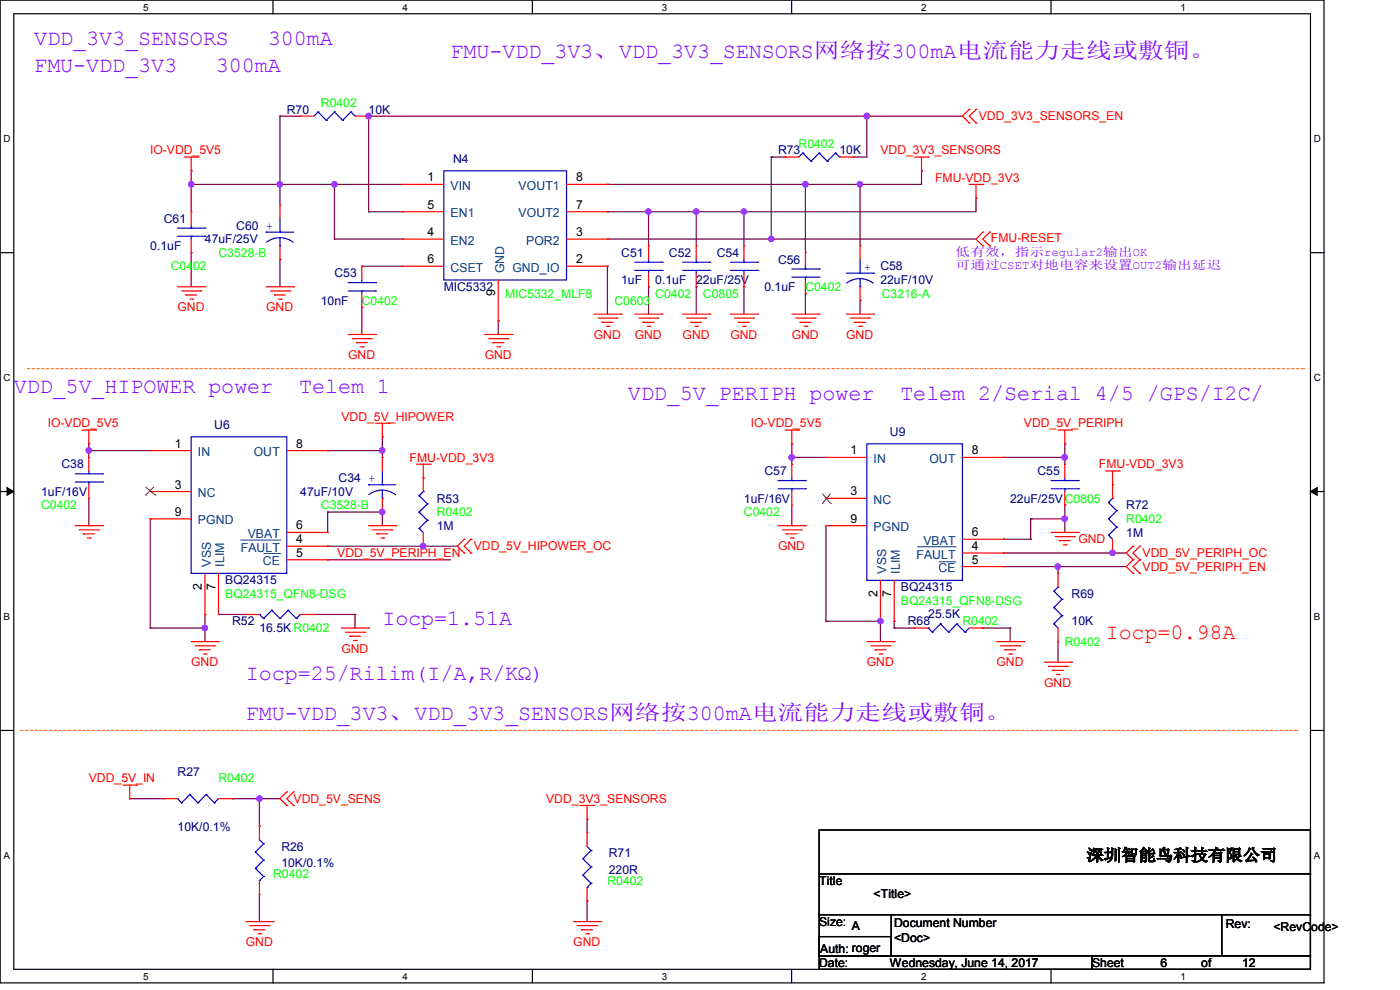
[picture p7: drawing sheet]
<svg xmlns="http://www.w3.org/2000/svg" width="297mm" height="210mm" viewBox="0 0 297 210" stroke-linecap="round" stroke-linejoin="round" font-family="sans-serif">
<path d="M0 0h280.9v208.5h-280.9zM2.9 2.9h275.1v202.7h-275.1z" fill="none" stroke="#000" stroke-width=".25"/>
<g fill="#fff">
<path d="M30.4 .3h1.1v2.4h-1.1z"/>
<path d="M30.4 205.9h1.1v2.3h-1.1z"/>
</g>
<path d="M57.9 0v2.9M57.9 205.6v2.9" fill="none" stroke="#000" stroke-width=".25"/>
<g fill="#fff">
<path d="M85.4 .3h1.1v2.4h-1.1z"/>
<path d="M85.4 205.9h1.1v2.3h-1.1z"/>
</g>
<path d="M112.9 0v2.9M112.9 205.6v2.9" fill="none" stroke="#000" stroke-width=".25"/>
<g fill="#fff">
<path d="M140.4 .3h1.2v2.4h-1.2z"/>
<path d="M140.4 205.9h1.2v2.3h-1.2z"/>
</g>
<path d="M167.9 0v2.9M167.9 205.6v2.9" fill="none" stroke="#000" stroke-width=".25"/>
<g fill="#fff">
<path d="M195.4 .3h1.2v2.4h-1.2z"/>
<path d="M195.4 205.9h1.2v2.3h-1.2z"/>
</g>
<path d="M223 0v2.9M223 205.6v2.9" fill="none" stroke="#000" stroke-width=".25"/>
<g fill="#fff">
<path d="M250.4 .3h1.2v2.4h-1.2z"/>
<path d="M250.4 205.9h1.2v2.3h-1.2z"/>
<path d="M.8 28.2h1.4v2.4h-1.4z"/>
<path d="M278.7 28.2h1.5v2.4h-1.5z"/>
<path d="M.8 78.9h1.4v2.3h-1.4z"/>
<path d="M278.7 78.9h1.5v2.3h-1.5z"/>
</g>
<path d="M0 53.6h2.9M278 53.6h2.9" fill="none" stroke="#000" stroke-width=".25"/>
<g fill="#fff">
<path d="M.8 129.6h1.3v2.3h-1.3z"/>
<path d="M278.7 129.6h1.4v2.3h-1.4z"/>
</g>
<path d="M0 104.3h2.9M278 104.3h2.9" fill="none" stroke="#000" stroke-width=".25"/>
<path d="M1.5 103.4l1.4 .9-1.4 .8zM278 104.3l1.4-.9v1.7z" fill="#000" stroke="#000" stroke-width=".21"/>
<g fill="#fff">
<path d="M.8 180.3h1.3v2.3h-1.3z"/>
<path d="M278.7 180.3h1.4v2.3h-1.4z"/>
</g>
<path d="M0 154.9h2.9M278 154.9h2.9M173.8 176.1h104.2v9.2h-104.2zM173.8 185.3h104.2v8.7h-104.2zM173.8 194h15.3v8.7h-15.3zM173.8 198.7h15.3v4h-15.3zM189.1 194h70.1v8.7h-70.1zM259.2 194h18.8v8.7h-18.8zM173.8 202.7h57.9v2.9h-57.9zM231.7 202.7h46.3v2.9h-46.3z" fill="none" stroke="#000" stroke-width=".25"/>
<path d="M5.8 78.2h270.8M276.6 78.2h.1M4.4 154.9h270.7M275.1 154.9h.1" fill="none" stroke="#ff8000" stroke-width=".25" stroke-dasharray=".5 .5"/>
<g fill="none" stroke="#800040" stroke-width=".25">
<path d="M40.6 39.1h.1M40.6 36.2h.1M40.6 39.1h44.8M40.6 36.2v8.7M59.4 24.6h.1M59.4 39.1h.1M59.4 24.6v18.9M59.4 24.6h4.3M71 39.1h.1M71 39.1v11.6M78.2 24.6h.1M78.2 24.6v20.3"/>
<path d="M78.2 24.6h126M128.9 39.1h.1M163.6 33.3h.1M163.6 33.3h2.9M163.6 33.3v17.4M170.9 39.1h.1M170.9 39.1v14.5M181 33.3h.1M182.5 39.1h.1M182.5 39.1v13.1M183.9 24.6h.1M183.9 24.6v8.7h-2.9"/>
<path d="M195.5 36.2h.1M195.5 36.2v2.9h-66.6M40.6 53.6h.1M40.6 53.6v7.2M59.4 55h.1M59.4 55v5.8M71 50.7h.1M71 50.7h14.4M76.8 56.5h.1M76.8 56.5h8.6M78.2 44.9h.1M78.2 44.9h7.2"/>
<path d="M128.9 56.5h.1M128.9 44.9h.1M128.9 50.7h.1M128.9 56.5v10.1M128.9 50.7h78.2M137.6 44.9h.1M137.6 44.9v7.3M147.7 44.9h.1M147.7 44.9v7.3M157.8 44.9h.1M157.8 44.9v7.3M163.6 50.7h.1"/>
<path d="M207.1 42h.1M207.1 42v2.9h-78.2M76.8 65.2h.1M76.8 65.2v5.8M105.7 68.1h.1M105.7 68.1v2.9M137.6 60.8h.1M137.6 60.8v5.8M147.7 60.8h.1M147.7 60.8v5.8M157.8 60.8h.1M157.8 60.8v5.8"/>
<path d="M170.9 62.3h.1M170.9 62.3v4.3M182.5 63.7h.1M182.5 63.7v2.9M18.8 94.1h.1M18.8 95.6h.1M18.8 95.6h13.1M18.8 94.1v2.9M69.5 95.6h.1M69.5 95.6h11.6M81.1 92.7h.1M81.1 95.6h.1"/>
<path d="M81.1 92.7v4.3M168 94.1h.1M168 97h.1M168 97h7.2M168 94.1v4.4M175.2 97h.1M212.9 97h.1M212.9 97h13M225.9 97h.1M225.9 94.1h.1M225.9 94.1v4.4M18.8 111.5h.1"/>
<path d="M18.8 105.7v5.8M31.9 110.1h.1M31.9 110.1v23.1M69.5 118.7h.1M69.5 108.6h.1M69.5 115.9h.1M69.5 118.7h26.1M69.5 115.9h27.5M69.5 108.6v4.3M69.5 108.6h11.6M81.1 108.6h.1M81.1 108.6v2.9"/>
<path d="M89.8 115.9h.1M168 111.5h.1M168 107.1v4.4M175.2 111.5h.1M175.2 111.5v20.3M212.9 117.3h.1M212.9 114.4h.1M212.9 117.3h26M212.9 114.4h5.8M218.7 114.4h.1M218.7 110.1h.1M218.7 110.1v4.3"/>
<path d="M218.7 110.1h7.2M225.9 110.1h.1M225.9 107.1h.1M225.9 107.1v5.8M236 117.3h.1M31.9 133.2h.1M31.9 133.2h11.6M43.5 130.3h.1M43.5 133.2h.1M43.5 130.3v5.8M46.4 130.3h5.8M52.2 130.3h.1"/>
<path d="M66.6 130.3h8.7M75.3 130.3h.1M75.3 133.2h.1M75.3 130.3v2.9M175.2 131.8h.1M175.2 131.8h11.6M186.8 131.8h.1M186.8 131.8v4.3M189.7 131.8h.1M189.7 133.2h.1M189.7 133.2h4.3M189.7 131.8v1.4"/>
<path d="M208.5 133.2h.1M208.5 133.2h5.8M212.9 120.2h.1M212.9 120.2h26M214.3 133.2h.1M214.3 133.2v2.9M224.5 120.2h.1M224.5 120.2v1.4M224.5 136.1v4.4M224.5 140.5h.1M27.5 169.4h.1M27.5 169.4h7.3"/>
<path d="M49.2 169.4h.1M49.2 169.4h10.2M55 175.2h.1M55 169.4h.1M55 169.4v5.8M124.5 173.8h.1M124.5 173.8v2.9M55 195.5h.1M55 189.7v5.8M124.5 191.1h.1M124.5 191.1v4.4"/>
</g>
<g fill="#f0f" stroke="#f0f" stroke-width=".25">
<circle cx="78.2" cy="24.6" r=".56"/>
<circle cx="40.5" cy="39.1" r=".56"/>
<circle cx="182.4" cy="39.1" r=".56"/>
<circle cx="137.5" cy="44.9" r=".55"/>
<circle cx="157.8" cy="44.9" r=".55"/>
<circle cx="170.8" cy="39.1" r=".56"/>
<circle cx="163.6" cy="50.7" r=".55"/>
<circle cx="81.1" cy="95.5" r=".55"/>
<circle cx="70.9" cy="39.1" r=".56"/>
<circle cx="59.3" cy="39.1" r=".56"/>
<circle cx="224.4" cy="120.2" r=".55"/>
<circle cx="89.8" cy="115.8" r=".56"/>
<circle cx="236" cy="117.3" r=".55"/>
<circle cx="147.7" cy="44.9" r=".56"/>
<circle cx="55" cy="169.4" r=".56"/>
<circle cx="225.8" cy="110" r=".55"/>
<circle cx="225.8" cy="97" r=".56"/>
<circle cx="167.9" cy="97" r=".56"/>
<circle cx="183.9" cy="24.6" r=".57"/>
<circle cx="81.1" cy="108.6" r=".55"/>
<circle cx="43.4" cy="133.2" r=".56"/>
<circle cx="186.8" cy="131.7" r=".55"/>
<circle cx="18.8" cy="95.5" r=".55"/>
</g>
<g fill="none" stroke="#f00" stroke-width=".25">
<path d="M39.1 33.3h2.9M40.6 36.2h.1M40.6 33.3v2.9M42 33.3h.1M63.7 24.6h.1M63.7 24.6h2.9M75.3 24.6h2.9M78.2 24.6h.1M85.4 39.1h.1M85.4 39.1h8.7M120.2 39.1h8.7M128.9 39.1h.1"/>
<path d="M166.5 33.3h.1M166.5 33.3h2.9M178.1 33.3h2.9M181 33.3h.1M194 33.3h2.9M195.5 36.2h.1M195.5 33.3v2.9M196.9 33.3h.1M205.6 23.2h.1M205.6 26.1h.1M205.6 39.1h2.9M205.6 23.2l-1.4 1.4 1.4 1.5"/>
<path d="M207.1 26.1h.1M207.1 23.2h.1M207.1 39.1v2.9M207.1 23.2l-1.5 1.4 1.5 1.5M208.5 39.1h.1M40.6 44.9h.1M40.6 53.6h.1M40.6 44.9v2.9M40.6 50.7v2.9M59.4 43.5h.1M59.4 55h.1M59.4 43.5v2.9"/>
<path d="M59.4 52.2v2.8M76.8 56.5h.1M76.8 56.5v2.9M85.4 44.9h.1M85.4 50.7h.1M85.4 56.5h.1M85.4 44.9h8.7M85.4 50.7h8.7M85.4 56.5h8.7M105.7 59.4v8.7M120.2 44.9h8.7M120.2 50.7h8.7"/>
<path d="M120.2 56.5h8.7M128.9 44.9h.1M128.9 50.7h.1M128.9 56.5h.1M137.6 52.2h.1M137.6 52.2v2.8M137.6 58v2.8M147.7 52.2h.1M147.7 52.2v2.8M147.7 58v2.8M157.8 52.2h.1M157.8 52.2v2.8"/>
<path d="M157.8 58v2.8M170.9 53.6h.1M170.9 53.6v2.9M170.9 59.4v2.9M182.5 52.2h.1M182.5 52.2v2.8M207.1 42h.1M208.5 52.2h.1M208.5 49.2h.1M208.5 49.2l-1.4 1.5 1.4 1.5M210 49.2h.1M210 52.2h.1"/>
<path d="M210 49.2l-1.5 1.5 1.5 1.5M37.7 60.8h5.8M38.5 61.7h4.1M39.4 62.6h.1M39.4 62.6h2.3M40.3 63.5h.6M40.9 63.5h.1M42.6 61.7h.1M43.5 60.8h.1M56.5 60.8h5.8M57.4 61.7h4M58.2 62.6h.1"/>
<path d="M58.2 62.6h2.3M59.1 63.5h.6M59.7 63.5h.1M61.4 61.7h.1M62.3 60.8h.1M73.9 71h5.8M74.7 71.8h4.1M75.6 72.7h.1M75.6 72.7h2.3M76.5 73.6h.5M76.8 65.2h.1M76.8 62.3v2.9"/>
<path d="M77 73.6h.1M78.8 71.8h.1M79.7 71h.1M102.8 71h5.8M103.7 71.8h4M104.6 72.7h.1M104.6 72.7h2.3M105.4 73.6h.6M105.7 68.1h.1M106 73.6h.1M107.7 71.8h.1M108.6 71h.1"/>
<path d="M126 66.6h5.8M126.9 67.5h4M127.7 68.4h.1M127.7 68.4h2.3M128.6 69.2h.6M129.2 69.2h.1M130.9 67.5h.1M131.8 66.6h.1M134.7 66.6h5.8M135.6 67.5h4M136.4 68.4h.1M136.4 68.4h2.3"/>
<path d="M137.3 69.2h.5M137.6 60.8h.1M137.8 69.2h.1M139.6 67.5h.1M140.5 66.6h.1M144.8 66.6h5.8M145.7 67.5h4M146.6 68.4h.1M146.6 68.4h2.2M147.4 69.2h.6M147.7 60.8h.1M148 69.2h.1"/>
<path d="M149.7 67.5h.1M150.6 66.6h.1M154.9 66.6h5.8M155.8 67.5h4.1M156.7 68.4h.1M156.7 68.4h2.3M157.6 69.2h.5M157.8 60.8h.1M158.1 69.2h.1M159.9 67.5h.1M160.7 66.6h.1M168 66.6h5.8"/>
<path d="M168.8 67.5h4.1M169.7 68.4h.1M169.7 68.4h2.3M170.6 69.2h.6M170.9 62.3h.1M171.2 69.2h.1M172.9 67.5h.1M173.8 66.6h.1M179.5 66.6h5.8M180.4 67.5h4.1M181.3 68.4h.1M181.3 68.4h2.3"/>
<path d="M182.2 69.2h.6M182.5 63.7h.1M182.5 60.8v2.9M182.8 69.2h.1M184.5 67.5h.1M185.3 66.6h.1M17.4 91.2h2.9M18.8 94.1h.1M18.8 97h.1M18.8 91.2v2.9M18.8 97v2.9M20.3 91.2h.1"/>
<path d="M31.9 95.6h.1M31.9 95.6h8.7M60.8 95.6h8.7M69.5 95.6h.1M79.7 89.8h2.8M81.1 92.7h.1M81.1 97h.1M81.1 89.8v2.9M81.1 97v2.9M82.5 89.8h.1M88.3 98.5h2.9M89.8 98.5v5.8"/>
<path d="M91.2 98.5h.1M166.5 91.2h2.9M168 94.1h.1M168 98.5h.1M168 91.2v2.9M168 98.5v2.9M169.4 91.2h.1M175.2 97h.1M175.2 97h8.7M204.2 97h8.7M212.9 97h.1M224.5 91.2h2.8"/>
<path d="M225.9 94.1h.1M225.9 98.5h.1M225.9 91.2v2.9M225.9 98.5v2.9M227.3 91.2h.1M234.6 99.9h2.8M236 99.9v5.8M237.4 99.9h.1M16 111.5h5.8M16.8 112.4h4.1M17.7 113.2h.1M17.7 113.2h2.3"/>
<path d="M18.5 114.1h.6M18.8 105.7h.1M18.8 102.8v2.9M19.1 114.1h.1M20.9 112.4h.1M21.8 111.5h.1M31.9 104.3h.1M31.9 110.1h.1M31.9 104.3h8.7M31.9 110.1h8.7M60.8 112.9h8.7M60.8 115.9h8.7"/>
<path d="M60.8 118.7h8.7M69.5 115.9h.1M69.5 118.7h.1M69.5 112.9h.1M78.2 111.5h5.8M79.1 112.4h4M79.9 113.2h.1M79.9 113.2h2.4M80.8 114.1h.6M81.1 108.6h.1M81.1 105.7v2.9M81.4 114.1h.1"/>
<path d="M83.1 112.4h.1M84 111.5h.1M89.8 101.4h.1M89.8 115.9h.1M89.8 112.9v3M98.5 114.4h.1M98.5 117.3h.1M98.5 114.4l-1.5 1.5 1.5 1.4M99.9 117.3h.1M99.9 114.4h.1M99.9 114.4l-1.4 1.5 1.4 1.4M165.1 111.5h5.8"/>
<path d="M165.9 112.4h4.1M166.8 113.2h.1M166.8 113.2h2.3M167.7 114.1h.6M168 107.1h.1M168 104.3v2.8M168.3 114.1h.1M170 112.4h.1M170.9 111.5h.1M175.2 105.7h.1M175.2 111.5h.1M175.2 111.5h8.7"/>
<path d="M175.2 105.7h8.7M204.2 117.3h8.7M204.2 114.4h8.7M212.9 117.3h.1M212.9 114.4h.1M223 112.9h5.8M223.9 113.8h4M224.7 114.7h.1M224.7 114.7h2.3M225.6 115.6h.6M225.9 107.1h.1M225.9 104.3v2.8"/>
<path d="M226.2 115.6h.1M227.9 113.8h.1M228.8 112.9h.1M236 102.8h.1M236 117.3h.1M236 114.4v2.9M240.4 118.7h.1M240.4 115.9h.1M240.4 118.7l-1.5 1.5 1.5 1.4M240.4 115.9l-1.5 1.4 1.5 1.4M241.8 118.7h.1M241.8 115.9h.1"/>
<path d="M241.8 118.7l-1.4 1.5 1.4 1.4M241.8 115.9l-1.4 1.4 1.4 1.4M40.6 136.1h5.8M41.4 137h4.1M42.3 137.8h.1M42.3 137.8h2.3M43.2 138.7h.5M43.5 130.3h.1M43.5 121.6v8.7M43.7 138.7h.1M45.5 137h.1M46.4 136.1h.1"/>
<path d="M46.4 130.3h.1M46.4 121.6v8.7M52.2 130.3h.1M52.2 130.3h2.8M63.7 130.3h2.9M66.6 130.3h.1M72.4 133.2h5.8M73.3 134.1h4M74.2 135h.1M74.2 135h2.3M75 135.8h.6M75.6 135.8h.1"/>
<path d="M77.3 134.1h.1M78.2 133.2h.1M183.9 136.1h5.8M184.8 137h4M185.6 137.8h.1M185.6 137.8h2.4M186.5 138.7h.6M186.8 131.8h.1M186.8 123.1v8.7M187.1 138.7h.1M188.8 137h.1M189.7 136.1h.1"/>
<path d="M189.7 131.8h.1M189.7 123.1v8.7M194 133.2h.1M194 133.2h2.9M204.2 120.2h8.7M205.6 133.2h2.9M208.5 133.2h.1M211.4 136.1h5.8M212.3 137h4M212.9 120.2h.1M213.1 137.8h.1M213.1 137.8h2.4"/>
<path d="M214 138.7h.6M214.6 138.7h.1M216.3 137h.1M217.2 136.1h.1M224.5 136.1h.1M224.5 121.6h.1M224.5 121.6v2.9M224.5 133.2v2.9M240.4 121.6h.1M241.8 121.6h.1M221.5 140.5h5.8M222.4 141.4h4"/>
<path d="M223.3 142.2h.1M223.3 142.2h2.3M224.2 143.1h.5M224.7 143.1h.1M226.4 141.4h.1M227.3 140.5h.1M26.1 166.5h2.9M27.5 169.4h.1M27.5 166.5v2.9M29 166.5h.1M34.8 169.4h.1M34.8 169.4h2.9"/>
<path d="M46.4 169.4h2.8M49.2 169.4h.1M55 175.2h.1M55 175.2v2.9M60.8 168h.1M60.8 170.9h.1M60.8 168l-1.4 1.4 1.4 1.5M62.3 170.9h.1M62.3 168h.1M62.3 168l-1.5 1.4 1.5 1.5M123.1 170.9h2.9M124.5 173.8h.1"/>
<path d="M124.5 176.7h.1M124.5 170.9v2.9M124.5 176.7v2.8M126 170.9h.1M52.2 195.5h5.8M53 196.3h4.1M53.9 197.2h.1M53.9 197.2h2.3M54.7 198.1h.6M55 189.7h.1M55 186.8v2.9M55.3 198.1h.1"/>
<path d="M57.1 196.3h.1M58 195.5h.1M121.6 195.5h5.8M122.5 196.3h4.1M123.4 197.2h.1M123.4 197.2h2.3M124.2 198.1h.6M124.5 191.1h.1M124.5 188.3v2.8M124.8 198.1h.1M126.6 196.3h.1M127.4 195.5h.1"/>
</g>
<g fill="none" stroke="#00f" stroke-width=".25">
<path d="M67.5 23.7h.1M67.5 23.7l-.9 .9M67.5 23.7l1.7 1.8M69.2 25.5h.1M71 23.7h.1M71 23.7l-1.8 1.8M71 23.7l1.7 1.8M72.7 25.5h.1M74.4 23.7h.1M74.4 23.7l-1.7 1.8M74.4 23.7l.9 .9M75.3 24.6h.1"/>
<path d="M94.1 36.2h26.1v23.2h-26.1zM170.3 32.5h.1M170.3 32.5l-.9 .8M170.3 32.5l1.7 1.7M172 34.2h.1M173.8 32.5h.1M173.8 32.5l-1.8 1.7M173.8 32.5l1.7 1.7M175.5 34.2h.1M177.2 32.5h.1M177.2 32.5l-1.7 1.7M177.2 32.5l.9 .8"/>
<path d="M178.1 33.3h.1M37.7 48.4h5.8M37.7 50.1h5.8M40.6 50.1h.1M40.6 48.4h.1M40.6 47.8v.6M40.6 50.1v.6M43.5 48.4h.1M43.5 50.1h.1M56.5 49.2h.1M56.5 49.2h5.8M59.4 52.2h.1"/>
<path d="M59.4 49.2h.1M59.4 50.4l-1.5 .3-1.3 .7M59.4 50.4l1.5 .3 1.3 .7M59.4 46.4v2.8M59.4 50.4v1.8M73.9 59.9h5.8M76.8 59.9h.1M76.8 59.4v.5M79.7 59.9h.1M134.7 55.6h5.8M134.7 57.4h5.8M137.6 57.4h.1"/>
<path d="M137.6 55.6h.1M137.6 55v.6M137.6 57.4v.6M140.5 55.6h.1M140.5 57.4h.1M144.8 55.6h5.8M144.8 57.4h5.8M147.7 57.4h.1M147.7 55.6h.1M147.7 55v.6M147.7 57.4v.6M150.6 55.6h.1"/>
<path d="M150.6 57.4h.1M154.9 55.6h5.8M154.9 57.4h5.8M157.8 57.4h.1M157.8 55.6h.1M157.8 55v.6M157.8 57.4v.6M160.7 55.6h.1M160.7 57.4h.1M168 57.1h5.8M168 58.8h5.8M170.9 58.8h.1"/>
<path d="M170.9 57.1h.1M170.9 56.5v.6M170.9 58.8v.6M173.8 57.1h.1M173.8 58.8h.1M179.5 58h5.8M182.5 58h.1M182.5 59.1l1.4 .3 1.3 .7M182.5 59.1l-1.6 .2-1.3 .7M182.5 55v3M182.5 59.1v1.7M185.3 58h.1"/>
<path d="M73.9 61.7h5.8M76.8 61.7h.1M76.8 61.7v.6M79.7 61.7h.1M182.5 60.8h.1M18.8 99.9v.6M40.6 92.7h20.2v28.9h-20.2zM81.1 99.9v2.9M183.9 94.1h20.3v29h-20.3zM16 100.5h5.8M16 102.2h5.8M18.8 102.2h.1"/>
<path d="M18.8 100.5h.1M18.8 102.2v.6M21.8 100.5h.1M21.8 102.2h.1M78.2 102.8h.1M78.2 102.8h5.8M81.1 105.7h.1M81.1 102.8h.1M81.1 104l-1.5 .2-1.4 .7M81.1 104l1.5 .2 1.3 .8M81.1 104v1.7M88.9 112.1h.1"/>
<path d="M88.9 108.6h.1M88.9 105.2h.1M88.9 112.1l.9 .8M88.9 108.6l1.8 1.8M88.9 105.2l1.8 1.7M89.8 104.3h.1M89.8 104.3l-.9 .9M90.7 110.4h.1M90.7 106.9h.1M90.7 110.4l-1.8 1.7M90.7 106.9l-1.8 1.7M165.1 101.9h5.8"/>
<path d="M165.1 103.7h5.8M168 103.7h.1M168 101.9h.1M168 101.4v.5M168 103.7v.6M170.9 101.9h.1M170.9 103.7h.1M223 101.9h5.8M223 103.7h5.8M225.9 103.7h.1M225.9 101.9h.1M225.9 101.4v.5"/>
<path d="M225.9 103.7v.6M228.8 101.9h.1M228.8 103.7h.1M235.2 113.5h.1M235.2 110.1h.1M235.2 106.6h.1M235.2 113.5l.8 .9M235.2 110.1l1.7 1.7M235.2 106.6l1.7 1.7M236 105.7h.1M236 105.7l-.8 .9M236.9 111.8h.1"/>
<path d="M236.9 108.3h.1M236.9 111.8l-1.7 1.7M236.9 108.3l-1.7 1.8M55 130.3h.1M55 130.3l.9 .9M55.9 131.2h.1M57.7 129.5h.1M57.7 129.5l1.7 1.7M57.7 129.5l-1.8 1.7M59.4 131.2h.1M61.1 129.5h.1M61.1 129.5l1.8 1.7"/>
<path d="M61.1 129.5l-1.7 1.7M62.9 131.2h.1M63.7 130.3l-.8 .9M196.9 133.2h.1M196.9 133.2l.9 .9M197.8 134.1h.1M199.5 132.3h.1M199.5 132.3l1.8 1.8M199.5 132.3l-1.7 1.8M201.3 134.1h.1M203 132.3h.1M203 132.3l1.7 1.8"/>
<path d="M203 132.3l-1.7 1.8M204.7 134.1h.1M205.6 133.2l-.9 .9M223.6 132.3h.1M223.6 128.9h.1M223.6 125.4h.1M223.6 132.3l.9 .9M223.6 128.9l1.7 1.7M223.6 125.4l1.7 1.7M224.5 124.5h.1M224.5 124.5l-.9 .9M225.3 130.6h.1"/>
<path d="M225.3 127.1h.1M225.3 130.6l-1.7 1.7M225.3 127.1l-1.7 1.8M37.7 169.4h.1M37.7 169.4l.8 .9M38.5 170.3h.1M40.3 168.5h.1M40.3 168.5l1.7 1.8M40.3 168.5l-1.8 1.8M42 170.3h.1M43.7 168.5h.1M43.7 168.5l1.8 1.8"/>
<path d="M43.7 168.5l-1.7 1.8M45.5 170.3h.1M46.4 169.4l-.9 .9M55 178.1l.9 .9M55.9 179h.1M55.9 179l-1.7 1.7M124.5 179.5l.9 .9M54.2 180.7h.1M54.2 184.2h.1M54.2 180.7l1.7 1.8M54.2 184.2l1.7 1.7M55 186.8h.1"/>
<path d="M55.9 182.5h.1M55.9 185.9h.1M55.9 182.5l-1.7 1.7M55.9 185.9l-.9 .9M123.7 182.2h.1M123.7 185.6h.1M123.7 182.2l1.7 1.7M123.7 185.6l1.7 1.8M124.5 188.3h.1M125.4 180.4h.1M125.4 183.9h.1M125.4 187.4h.1"/>
<path d="M125.4 180.4l-1.7 1.8M125.4 183.9l-1.7 1.7M125.4 187.4l-.9 .9"/>
</g>
<path d="M30.9 105h.1M30.9 103.3l2.1 1.7M32.6 103.3l-1.7 1.7M33 105h.1M174.4 106.8h.1M174.4 104.7l1.8 2.1M176.2 106.8h.1M176.2 104.7l-1.8 2.1" fill="none" stroke="#804000" stroke-width=".21"/>
<path d="M51 114.6h8.4M55.9 117.4h3.5M59.4 114.6h.1M59.4 117.4h.1M194.6 116h8.1M199.1 119.2h3.6M202.7 116h.1M202.7 119.2h.1" fill="none" stroke="#004080" stroke-width=".21"/>
<g font-size="4.6" fill="#8000ff">
<text x="7.3" y="9.5">VDD_3V3_SENSORS</text>
<text x="56.8" y="9.5">300mA</text>
<text x="7.3" y="15.3">FMU-VDD_3V3</text>
<text x="45.8" y="15.3">300mA</text>
<text x="95.6" y="12.4">FMU-VDD_3V3、VDD_3V3_SENSORS网络按300mA电流能力走线或敷铜。</text>
<text x="2.9" y="83.4">VDD_5V_HIPOWER power</text>
<text x="63.5" y="83.4">Telem 1</text>
<text x="133.2" y="84.8">VDD_5V_PERIPH power</text>
<text x="191" y="84.8">Telem 2/Serial 4/5 /GPS/I2C/</text>
<text x="81.1" y="132.5">Iocp=1.51A</text>
<text x="52.2" y="144.1">Iocp=25/Rilim(I/A,R/KΩ)</text>
<text x="52.2" y="152.8">FMU-VDD_3V3、VDD_3V3_SENSORS网络按300mA电流能力走线或敷铜。</text>
</g>
<text font-size="4.6" fill="#f00" x="234.6" y="135.5">Iocp=0.98A</text>
<text font-size="3.5" x="230.5" y="182.6">深圳智能鸟科技有限公司</text>
<g font-size="2.6" fill="#0f0">
<text x="68.1" y="22.6">R0402</text>
<text x="169.4" y="31.3">R0402</text>
<text x="36.2" y="57.4">C0402</text>
<text x="46.4" y="54.5">C3528-B</text>
<text x="76.7" y="64.6">C0402</text>
<text x="107.1" y="63.2">MIC5332_MLF8</text>
<text x="130.3" y="64.6">C0603</text>
<text x="139" y="63.2">C0402</text>
<text x="149.1" y="63.2">C0805</text>
<text x="170.9" y="61.7">C0402</text>
<text x="187.1" y="63.2">C3216-A</text>
<text x="8.7" y="108">C0402</text>
<text x="68.1" y="108">C3528-B</text>
<text x="92.7" y="109.5">R0402</text>
<text x="157.8" y="109.5">C0402</text>
<text x="238.9" y="111">R0402</text>
<text x="47.8" y="126.9">BQ24315_QFN8-DSG</text>
<text x="191.1" y="128.3">BQ24315_QFN8-DSG</text>
<text x="204.2" y="132.7">R0402</text>
<text x="225.9" y="137">R0402</text>
<text x="46.4" y="165.9">R0402</text>
<text x="58" y="186.2">R0402</text>
<text x="128.9" y="187.7">R0402</text>
</g>
<g font-size="2.6" fill="#000080">
<text x="60.8" y="24.1">R70</text>
<text x="78.2" y="24.1">10K</text>
<text x="96.1" y="34.5">N4</text>
<text x="165.1" y="32.8">R73</text>
<text x="178.1" y="32.8">10K</text>
<text x="34.8" y="47.2">C61</text>
<text x="31.9" y="53">0.1uF</text>
<text x="43.5" y="51.6">47uF/25V</text>
<text x="50.1" y="48.7">C60 +</text>
<text x="70.9" y="58.8">C53</text>
<text x="131.8" y="54.5">C51</text>
<text x="141.9" y="54.5">C52</text>
<text x="152.1" y="54.5">C54</text>
<text x="165.1" y="55.9">C56</text>
<text x="186.8" y="57.4">C58</text>
<text x="68.1" y="64.6">10nF</text>
<text x="94.1" y="61.7">MIC5332</text>
<text x="131.8" y="60.3">1uF</text>
<text x="139" y="60.3">0.1uF</text>
<text x="147.7" y="60.3">22uF/25V</text>
<text x="162.2" y="61.7">0.1uF</text>
<text x="186.8" y="60.3">22uF/10V</text>
<text x="45.5" y="91">U6</text>
<text x="188.8" y="92.4">U9</text>
<text x="13" y="99.4">C38</text>
<text x="162.2" y="100.8">C57</text>
<text x="220.1" y="100.8">C55</text>
<text x="8.7" y="105.2">1uF/16V</text>
<text x="63.7" y="105.2">47uF/10V</text>
<text x="71.8" y="102.2">C34 +</text>
<text x="92.7" y="106.6">R53</text>
<text x="157.8" y="106.6">1uF/16V</text>
<text x="214.3" y="106.6">22uF/25VC0805</text>
<text x="92.7" y="112.4">1M</text>
<text x="238.9" y="108">R72</text>
<text x="238.9" y="113.8">1M</text>
<text x="47.8" y="124">BQ24315</text>
<text x="191.1" y="125.4">BQ24315</text>
<text x="196.9" y="131.2">25.5K</text>
<text x="227.3" y="126.9">R69</text>
<text x="49.2" y="132.7">R52</text>
<text x="55" y="134.1">16.5K R0402</text>
<text x="192.6" y="132.7">R68</text>
<text x="227.3" y="132.7">10K</text>
<text x="37.7" y="164.5">R27</text>
<text x="37.7" y="176.4">10K/0.1%</text>
<text x="59.7" y="180.4">R26</text>
<text x="59.7" y="183.9">10K/0.1%</text>
<text x="129.2" y="181.9">R71</text>
<text x="129.2" y="185.3">220R</text>
</g>
<g font-size="2.6" fill="#f00">
<text x="207.6" y="25.5">VDD_3V3_SENSORS_EN</text>
<text x="31.9" y="32.8">IO-VDD_5V5</text>
<text x="186.8" y="32.8">VDD_3V3_SENSORS</text>
<text x="198.4" y="38.6">FMU-VDD_3V3</text>
<text x="210.2" y="51.3">FMU-RESET</text>
<text x="37.7" y="66">GND</text>
<text x="56.5" y="66">GND</text>
<text x="126" y="71.8">GND</text>
<text x="134.7" y="71.8">GND</text>
<text x="144.8" y="71.8">GND</text>
<text x="154.9" y="71.8">GND</text>
<text x="168" y="71.8">GND</text>
<text x="179.5" y="71.8">GND</text>
<text x="73.9" y="76.2">GND</text>
<text x="102.8" y="76.2">GND</text>
<text x="72.4" y="89.2">VDD_5V_HIPOWER</text>
<text x="10.2" y="90.7">IO-VDD_5V5</text>
<text x="159.3" y="90.7">IO-VDD_5V5</text>
<text x="217.2" y="90.7">VDD_5V_PERIPH</text>
<text x="86.9" y="97.9">FMU-VDD_3V3</text>
<text x="233.1" y="99.4">FMU-VDD_3V3</text>
<text x="71.5" y="118.2">VDD_5V_PERIPH_EN</text>
<text x="100.5" y="116.7">VDD_5V_HIPOWER_OC</text>
<text x="165.1" y="116.7">GND</text>
<text x="228.8" y="115.3">GND</text>
<text x="242.4" y="118.2">VDD_5V_PERIPH_OC</text>
<text x="242.4" y="121.1">VDD_5V_PERIPH_EN</text>
<text x="40.6" y="141.4">GND</text>
<text x="72.4" y="138.4">GND</text>
<text x="183.9" y="141.4">GND</text>
<text x="211.4" y="141.4">GND</text>
<text x="221.5" y="145.7">GND</text>
<text x="18.8" y="165.9">VDD_5V_IN</text>
<text x="62.3" y="170.3">VDD_5V_SENS</text>
<text x="115.9" y="170.3">VDD_3V3_SENSORS</text>
<text x="52.2" y="200.7">GND</text>
<text x="121.6" y="200.7">GND</text>
</g>
<g font-size="2.6">
<text x="90.7" y="38.5">1</text>
<text x="122.2" y="38.5">8</text>
<text x="90.7" y="44.3">5</text>
<text x="122.2" y="44.3">7</text>
<text x="90.7" y="50.1">4</text>
<text x="122.2" y="50.1">3</text>
<text x="90.7" y="55.8">6</text>
<text x="122.2" y="55.8">2</text>
<text x="105.1" y="62.9" transform="rotate(-90 105.1 62.9)">9</text>
<text x="37.1" y="95">1</text>
<text x="62.9" y="95">8</text>
<text x="180.4" y="96.4">1</text>
<text x="206.2" y="96.4">8</text>
<text x="37.1" y="103.6">3</text>
<text x="180.4" y="105.1">3</text>
<text x="37.1" y="109.4">9</text>
<text x="62.9" y="112.3">6</text>
<text x="180.4" y="110.9">9</text>
<text x="206.2" y="113.8">6</text>
<text x="62.9" y="115.2">4</text>
<text x="62.9" y="118.1">5</text>
<text x="206.2" y="116.7">4</text>
<text x="206.2" y="119.5">5</text>
<text x="42.8" y="125.1" transform="rotate(-90 42.8 125.1)">2</text>
<text x="45.7" y="125.1" transform="rotate(-90 45.7 125.1)">7</text>
<text x="186.1" y="126.6" transform="rotate(-90 186.1 126.6)">2</text>
<text x="189.1" y="126.6" transform="rotate(-90 189.1 126.6)">7</text>
<text x="173.8" y="187.7">Title</text>
<text x="185.3" y="190.6">&lt;Title&gt;</text>
<text x="173.8" y="196.3">Size:</text>
<text x="180.7" y="197.2">A</text>
<text x="189.7" y="196.6">Document Number</text>
<text x="260" y="196.9">Rev:</text>
<text x="270.2" y="197.5">&lt;RevCode&gt;</text>
<text x="174" y="202.1">Auth: roger</text>
<text x="189.7" y="199.8">&lt;Doc&gt;</text>
<text x="173.8" y="205.1">Date:</text>
<text x="188.8" y="205.1">Wednesday, June 14, 2017</text>
<text x="231.7" y="205.1">Sheet</text>
<text x="246.2" y="205.1">6</text>
<text x="254.8" y="205.1">of</text>
<text x="263.5" y="205.1">12</text>
</g>
<g font-size="2.6" fill="#004080">
<text x="95.6" y="40.3">VIN</text>
<text x="110" y="40.3">VOUT1</text>
<text x="95.6" y="46.1">EN1</text>
<text x="110" y="46.1">VOUT2</text>
<text x="95.6" y="51.9">EN2</text>
<text x="111.6" y="51.9">POR2</text>
<text x="95.6" y="57.7">CSET</text>
<text x="106.9" y="58" transform="rotate(-90 106.9 58)">GND</text>
<text x="108.7" y="57.7">GND_IO</text>
<text x="42" y="96.8">IN</text>
<text x="53.8" y="96.8">OUT</text>
<text x="185.3" y="98.2">IN</text>
<text x="197.2" y="98.2">OUT</text>
<text x="42" y="105.5">NC</text>
<text x="185.3" y="106.9">NC</text>
<text x="42" y="111.3">PGND</text>
<text x="185.3" y="112.7">PGND</text>
<text x="51.1" y="117.1">FAULT</text>
<text x="52.6" y="114.1">VBAT</text>
<text x="55.8" y="119.9">CE</text>
<text x="194.4" y="118.5">FAULT</text>
<text x="195.9" y="115.6">VBAT</text>
<text x="44.7" y="120.2" transform="rotate(-90 44.7 120.2)">VSS</text>
<text x="47.6" y="120.2" transform="rotate(-90 47.6 120.2)">ILIM</text>
<text x="188" y="121.7" transform="rotate(-90 188 121.7)">VSS</text>
<text x="190.9" y="121.7" transform="rotate(-90 190.9 121.7)">ILIM</text>
<text x="199.1" y="121.4">CE</text>
</g>
<text font-size="2.6" fill="#00f" x="183.3" y="57.4">+</text>
<g font-size="2.6" fill="#8000ff">
<text x="202.7" y="57.1">可通过CSET对地电容来设置OUT2输出延迟</text>
<text x="202.7" y="54.2">低有效，指示regular2输出OK</text>
</g>
<g font-size="2.1">
<text x="30.4" y="2.2">5</text>
<text x="85.4" y="2.2">4</text>
<text x="140.4" y="2.2">3</text>
<text x="195.4" y="2.2">2</text>
<text x="250.5" y="2.2">1</text>
<text x=".8" y="30.1">D</text>
<text x="278.7" y="30.1">D</text>
<text x=".8" y="80.8">C</text>
<text x="278.7" y="80.8">C</text>
<text x=".8" y="131.5">B</text>
<text x="278.7" y="131.5">B</text>
<text x=".8" y="182.2">A</text>
<text x="278.7" y="182.2">A</text>
<text x="30.4" y="207.8">5</text>
<text x="85.4" y="207.8">4</text>
<text x="140.4" y="207.8">3</text>
<text x="195.4" y="207.8">2</text>
<text x="250.5" y="207.8">1</text>
</g>
</svg>
